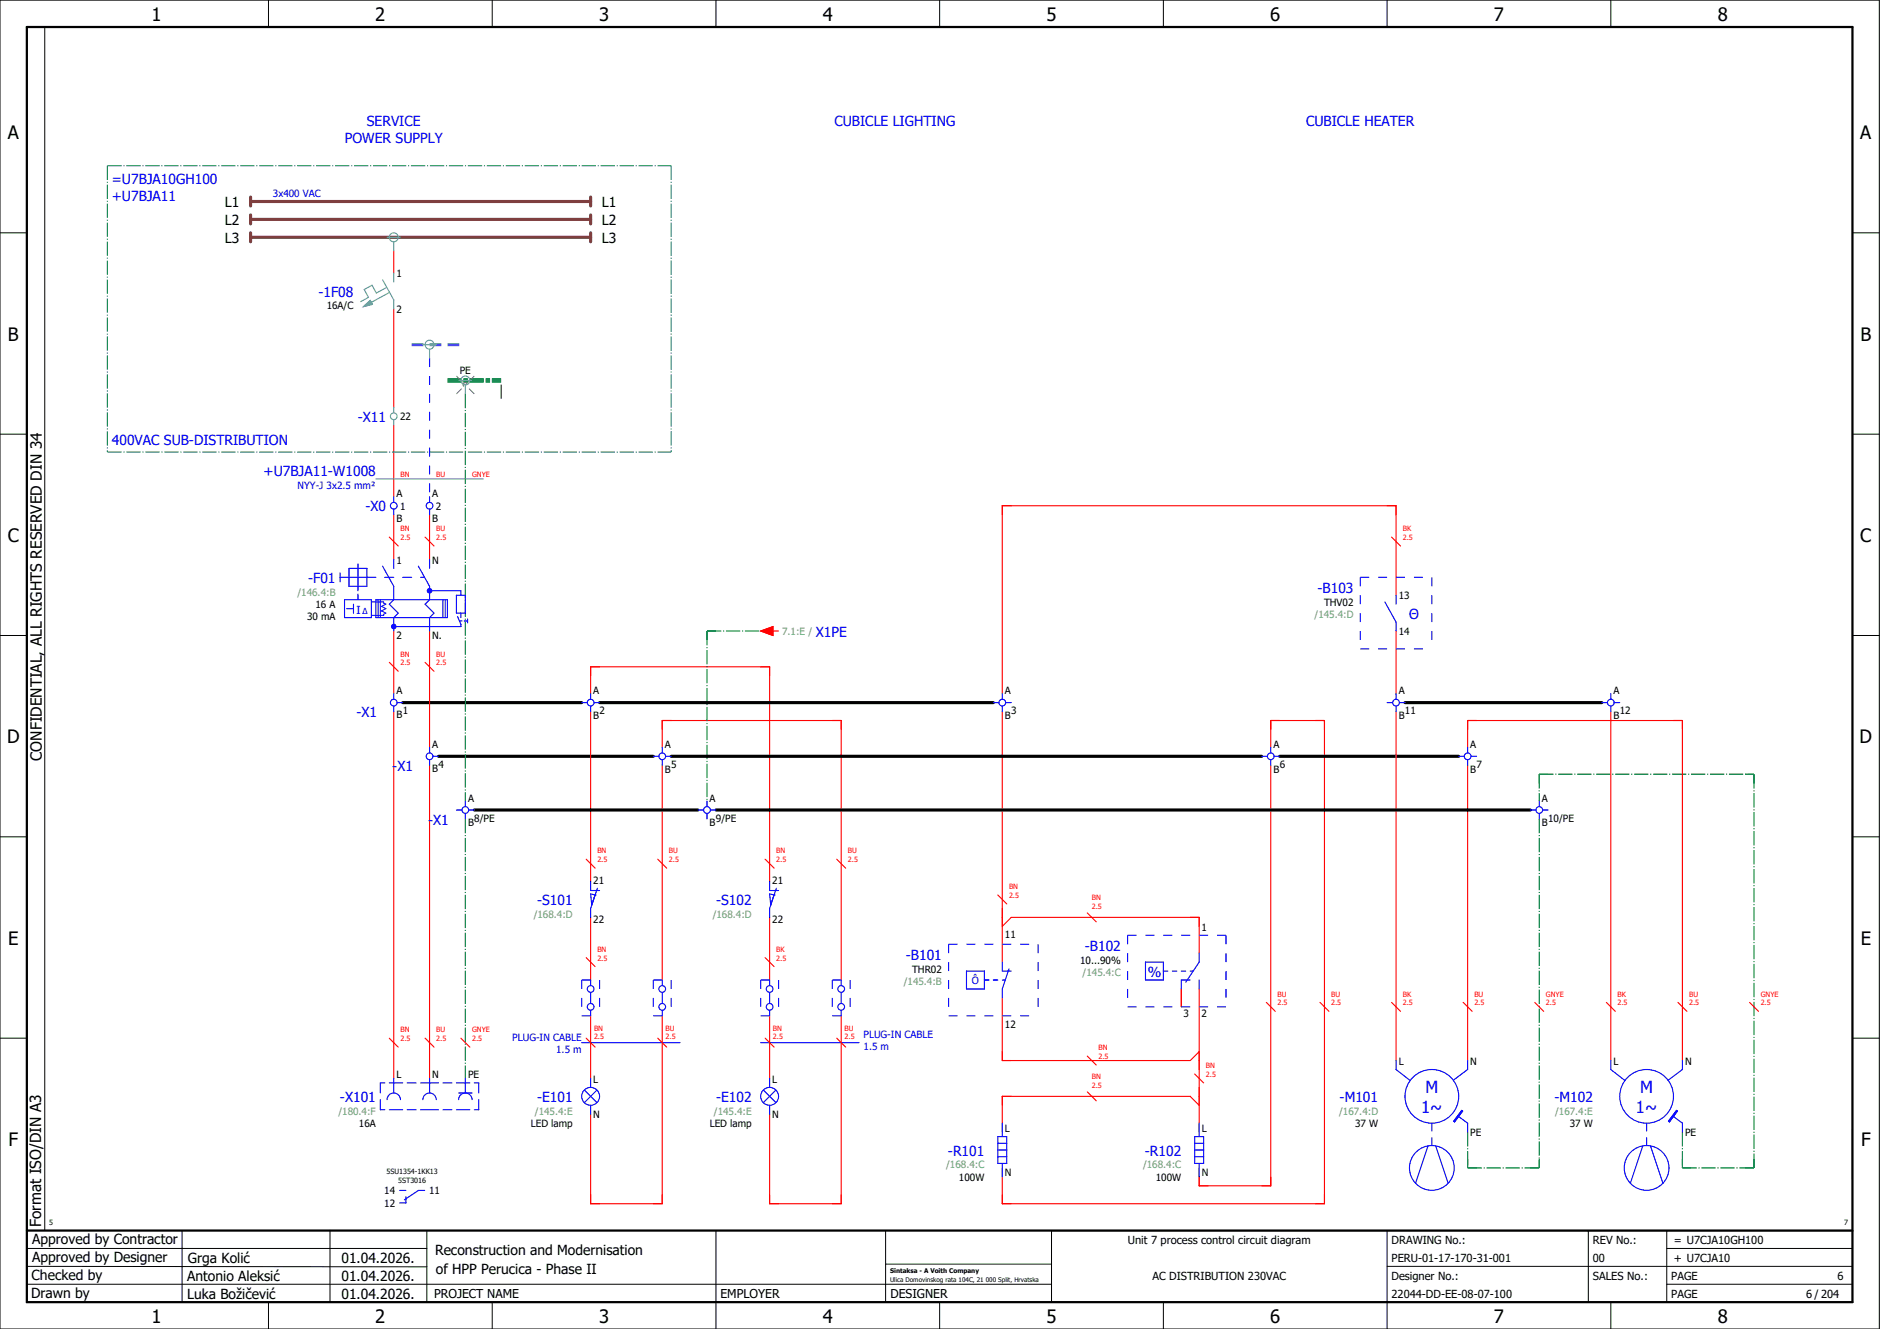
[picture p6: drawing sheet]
<svg xmlns="http://www.w3.org/2000/svg" width="420mm" height="297mm" viewBox="0 0 420 297" stroke-linecap="round" stroke-linejoin="round" font-family="sans-serif">
<g fill="none" stroke="#000" stroke-width=".22">
<path d="M0 0h420v297h-420zM10 6v269M60 0v6M110 0v6M160 0v6M210 0v6M260 0v6M310 0v6M360 0v6M0 52h6M414 52h6M0 97h6"/>
<path d="M112 86v3M414 97h6M0 142h6M414 142h6M414 176.3v87.4M0 187h6M414 187h6M0 232h6M414 232h6M6 279h89.4M40.7 275v16M73.7 274.9v16"/>
<path d="M95.4 275.1v16M160 275v22M197.9 275.1v16M310 275v22M355 275v16M372.5 279h41.5M372.5 275v16M414 275h-179v16M6 283l89.4 .1M6 287h229M60 291v6M110 291v6"/>
<path d="M197.9 282.5h37.1M210 291v6M260 291v6M310 283h104M360 291v6M372.5 287h41.5"/>
</g>
<path d="M6 6h408v285h-408zM6 275h408" fill="none" stroke="#000" stroke-width=".5"/>
<g fill="none" stroke="#f00" stroke-width=".25">
<path d="M88 56v5M88 69v22M88 95v16M88 115v10M96 115v10M311 120l2 2M312 133v-20h-88v42M88 141v14M88 159v82M96 141v26M132 155v-6h40v48M132 159v38"/>
<path d="M224 159v56M312 141v14M312 159v78M360 159v78M96 171v70M148 167v-6h40v58M148 171v48M284 167v-6h12v108h-72v-8M284 171v94h-16v-4M328 167v-6h48v76M328 171v66M131 192l2 2"/>
<path d="M147 192l2 2M187 192l2 2M131 214l2 2M132 205v14M171 214l2 2M172 205v14M223 200l2 2M224 207l2-2h42v8M243 204l2 2M131 232l2 2M132 227v14M147 232l2 2"/>
<path d="M148 227v42h-16v-20M171 232l2 2M172 227v14M187 232l2 2M188 227v42h-16v-20M224 223v14h42l2-2M243 236l2 2M264 221v4M268 221v32M283 224l2 2M295 224l2 2M311 224l2 2"/>
<path d="M327 224l2 2M343 224l2 2M243 244l2 2M267 240l2 2M268 247l-2-2h-42v8"/>
</g>
<g fill="none" stroke="#008000" stroke-width=".25" stroke-dasharray="3.2 .4 .3 .4" stroke-linecap="butt">
<path d="M104 88v91M158 141h14M158 141v38M158 141h2M158 141v2M344 173h48M344 173v6M344 173h2M344 173v2M390 173h2M392 173v88M392 173v2"/>
<path d="M104 183v58M344 183v78M328 253v8M328 259v2M344 259v2M376 253v8M376 259v2M392 259v2M328 261h16M328 261h2M342 261h2M376 261h16"/>
<path d="M376 261h2M390 261h2"/>
</g>
<path d="M90 157h40M134 157h88M314 157h44M98 169h48M150 169h132M286 169h40M106 181h50M160 181h182" fill="none" stroke="#000" stroke-width=".7"/>
<path d="M56 45h76M56 49h76M56 53h76M56 44v2M56 48v2M56 52v2M132 44v2M132 48v2M132 52v2" fill="none" stroke="#7f3f3f" stroke-width=".7"/>
<g fill="none" stroke="#00f" stroke-width=".25">
<path d="M76 129h8M76 128v2M77.5 136h1.5M78 127h4v4h-4zM80 126v6M80 132.8v1.2M88 134l-1 1 2 2-1 1M96 125v2M96 131v3l-1 1 2 2-1 1v3M96 132h7M102 133h2v4h-2zM102.7 138.8h.5"/>
<path d="M103 137v1M104.5 138.3v.9M309.5 134.5l2.5 4.5v2M312 133v2M88 155v1.3M88 157.8v1.2M88 140h15M88.8 157h1.2M130 157h1.2M132 155v1.3M132 157.8v1.2M132.7 157h1.3"/>
<path d="M222 157h1.3M224 155v1.3M224 157.8v1.2M224.8 157h1.2M96 167v1.3M96 169.8v1.2M96.8 169h1.2M146 169h1.3M148 167v1.3M148 169.8v1.2M148.8 169h1.2M282 169h1.2"/>
<path d="M284 167v1.3M284 169.8v1.2M284.7 169h1.3M132 197v2h2M133.5 198.5l-1.5 4.5v2M132 219v1.3M133 200h.1M133 200l-1-.2 .3 2.5M148 219v1.3M172 219v1.3M188 219v1.3M216 217h4v4h-4z"/>
<path d="M220 219h1M222 219h1M224 219h.6M224 215v2h2M225.5 216.5l-1.5 4.5v2M256 215h4v4h-4zM260 217h1M262 217h1M264 217h1M266 219h-2v2M266 217h.6M268 219v2"/>
<path d="M268 213v2l-3 4.5M130 233h22M132 221.8v2.5M132 225.8v1.2M148 221.8v2.5M148 225.8v1.2M170 233h22M172 221.8v2.5M172 225.8v1.2M188 221.8v2.5M188 225.8v1.2M312 237v2l3.2 2.5"/>
<path d="M328 237v2l-3.2 2.4M130.6 243.6l2.8 2.8M132 241v2M132 247v2M133.4 243.6l-2.8 2.8M170.6 243.6l2.8 2.8M172 241v2M172 247v2M173.4 243.6l-2.8 2.8M223 257h2M223 254h2v6h-2zM223 255.5h2"/>
<path d="M223 258.5h2M224 251v3M267 257h2M267 254h2v6h-2zM267 255.5h2M267 258.5h2M268 251v3M319.1 256.1l-2.7 8.4M320 251v1.8M320 254.3v1.7M320.9 256.1l2.7 8.4M325.8 249.4l2.2 1.6v2"/>
<path d="M326.7 248.2l.2 .1-1.8 2.4-.2-.1zM224 260v3M268 260v3"/>
<circle cx="88" cy="157" r=".75"/>
<circle cx="132" cy="157" r=".75"/>
<circle cx="224" cy="157" r=".75"/>
<circle cx="96" cy="169" r=".75"/>
<circle cx="148" cy="169" r=".75"/>
<circle cx="284" cy="169" r=".75"/>
<circle cx="132" cy="221" r=".75"/>
<circle cx="132" cy="225" r=".75"/>
<circle cx="148" cy="221" r=".75"/>
<circle cx="148" cy="225" r=".75"/>
<circle cx="172" cy="221" r=".75"/>
<circle cx="172" cy="225" r=".75"/>
<circle cx="188" cy="221" r=".75"/>
<circle cx="188" cy="225" r=".75"/>
<circle cx="132" cy="245" r="2"/>
<circle cx="172" cy="245" r="2"/>
<circle cx="320" cy="245" r="6"/>
<circle cx="320" cy="261" r="5"/>
</g>
<g fill="none" stroke="#00f" stroke-width=".25" stroke-dasharray="2 2" stroke-linecap="butt">
<path d="M96 80v31M304 129h16M304 129v16M320 129v16M304 145h16M130 219h4M130 219v8M134 219v8M146 219h4M146 219v8M150 219v8M170 219h4"/>
<path d="M170 219v8M174 219v8M186 219h4M186 219v8M190 219v8M212 211h20M212 211v16M232 211v16M252 209h22M252 209v16M274 209v16M130 227h4"/>
<path d="M146 227h4M170 227h4M186 227h4M212 227h20M252 225h22"/>
</g>
<path d="M92 77h12" fill="none" stroke="#00bfff" stroke-width=".7" stroke-dasharray="2.6 1.4" stroke-linecap="butt"/>
<path d="M100 85h12" fill="none" stroke="#008000" stroke-width="1" stroke-dasharray="3.2 .4 1 .4" stroke-linecap="butt"/>
<g fill="none" stroke="#767676" stroke-width=".22" stroke-dasharray="2 2" stroke-linecap="butt">
<path d="M102 84l4 4M106 84l-4 4"/>
<circle cx="104" cy="86" r=".5"/>
</g>
<path d="M24 37h126M24 37v64M150 37v64M24 101h126" fill="none" stroke="#007f7f" stroke-width=".25" stroke-dasharray="3.2 .4 .3 .4" stroke-linecap="butt"/>
<g fill="none" stroke="#52a5a5" stroke-width=".25">
<path d="M86.5 53h3M88 54v2M81.2 68.5l1.5-1.4 .5 .9zM85.5 62.5l2.5 4.5v2M86.4 64.2l-2.3 1.3-1-1.8-1.7 1 1 1.8-1.8 .9M87.1 65.3l-4.1 2.3M88 61v2M94.5 77h3M96 78v2M88 91v1.3M88 93.8v1.2M102.5 85h3"/>
<path d="M104 86v2"/>
<circle cx="88" cy="53" r="1"/>
<circle cx="96" cy="77" r="1"/>
<circle cx="88" cy="93" r=".75"/>
<circle cx="104" cy="85" r="1"/>
</g>
<path d="M81.2 68.5l1.5-1.4 .5 .9z" fill="#52a5a5" stroke="#52a5a5" stroke-width=".22"/>
<path d="M326.7 248.2l.2 .1-1.8 2.4-.2-.1z" fill="#00f" stroke="#00f" stroke-width=".22"/>
<path d="M84.5 134v4M85.8 134.5v.3l.4 .2-.9 .5 .9 .5-.9 .5M86.2 137l-.4 .3M99 134v4M99.5 134v4" fill="none" stroke="#00f" stroke-width=".22"/>
<circle cx="96" cy="132" r=".63" fill="#00f"/>
<path d="M83 134.5h2.8M85.3 136.5l.9 .5" fill="none" stroke="#00f" stroke-width=".22"/>
<path d="M77 134h6v4h-6zM85.5 126.5l2.5 4.5v3M86 129h2M93.5 126.5l2.5 4.5M102.3 137.8l.7 1.7" fill="none" stroke="#00f" stroke-width=".25"/>
<circle cx="88" cy="140" r=".62" fill="#00f"/>
<g fill="none" stroke="#00f" stroke-width=".25">
<path d="M88 111v1.3M88 113.8v1.2M96 111v1.3M96 113.8v1.2M79 135v2M84 134h16v4h-16zM88 125v2M88 138v3M90 129h2M94 129h.9M103 132v1M103 139.5v.5"/>
<path d="M103.7 138.8h.8M310 157h1.3M312 155v1.3M312 157.8v1.2M312.7 157h1.3M358 157h1.3M360 155v1.3M360 157.8v1.2M360.8 157h1.2M104 179v1.3M158 179v1.3M326 169h1.3"/>
<path d="M328 167v1.3M328 169.8v1.2M328.8 169h1.2M344 179v1.3M102 181h1.2M104 181.8v1.2M104.7 181h1.3M156 181h1.2M158 181.8v1.2M158.7 181h1.3M172 197v2h2M173.5 198.5l-1.5 4.5v2"/>
<path d="M342 181h1.2M344 181.8v1.2M344.7 181h1.3M173 200h.1M173 200l-1-.2 .3 2.5M360 237v2l3.2 2.5M376 237v2l-3.2 2.4M85 245.8v2.2h1M86 242h-1v2.3M86.5 245.8a1.5 1.5 0 0 1 1.5-1.5 1.5 1.5 0 0 1 1.5 1.5M87 248h3M87 242h3"/>
<path d="M88 241v3.3M91 248h2M91 242h2M94 248h4M94 242h4M94.5 245.8a1.5 1.5 0 0 1 1.5-1.5 1.5 1.5 0 0 1 1.5 1.5M96 241v3.3M99 248h2M99 242h2M102 248h3M102 242h3M102.5 245.8a1.5 1.5 0 0 1 1.5-1.5 1.5 1.5 0 0 1 1.5 1.5"/>
<path d="M102.5 244.3h3M104 241v3.3M106 242h1v2.3M107 245.8v2.2h-1M367.1 256.1l-2.7 8.4M368 251v1.8M368 254.3v1.7M368.9 256.1l2.7 8.4M373.8 249.4l2.2 1.6v2M374.7 248.2l.2 .1-1.8 2.4-.2-.1zM89.3 266.1h1.4M90.7 267.5v1.4h-1.4"/>
<path d="M94.9 266.1h-1.4l-3.1 2.1"/>
<circle cx="88" cy="113" r=".75"/>
<circle cx="96" cy="113" r=".75"/>
<circle cx="312" cy="157" r=".75"/>
<circle cx="360" cy="157" r=".75"/>
<circle cx="328" cy="169" r=".75"/>
<circle cx="104" cy="181" r=".75"/>
<circle cx="158" cy="181" r=".75"/>
<circle cx="344" cy="181" r=".75"/>
<circle cx="368" cy="245" r="6"/>
<circle cx="368" cy="261" r="5"/>
</g>
<path d="M85 134v4M85.8 137.3v.2h-2.8" fill="none" stroke="#00f" stroke-width=".22"/>
<g fill="none" stroke="#f00" stroke-width=".25">
<path d="M87 120l2 2M95 120l2 2M87 148l2 2M95 148l2 2M170 141l2.7-1v2zM172.7 141h1.3M171 192l2 2M87 232l2 2M95 232l2 2M103 232l2 2M359 224l2 2M375 224l2 2"/>
<path d="M391 224l2 2"/>
</g>
<path d="M374.7 248.2l.2 .1-1.8 2.4-.2-.1z" fill="#00f" stroke="#00f" stroke-width=".22"/>
<path d="M84 107h24" fill="none" stroke="#52a5a5" stroke-width=".25"/>
<path d="M170 141l2.7-1v2z" fill="#f00" stroke="#f00" stroke-width=".22"/>
<g font-size="4.1">
<text x="33.9" y="4.7">1</text>
<text x="83.9" y="4.7">2</text>
<text x="133.9" y="4.7">3</text>
<text x="183.9" y="4.7">4</text>
<text x="233.9" y="4.7">5</text>
<text x="283.9" y="4.7">6</text>
<text x="333.9" y="4.7">7</text>
<text x="383.9" y="4.7">8</text>
<text x="1.8" y="31.2">A</text>
<text x="415.8" y="31.2">A</text>
<text x="1.8" y="76.2">B</text>
<text x="415.8" y="76.2">B</text>
<text x="1.8" y="121.2">C</text>
<text x="415.8" y="121.2">C</text>
<text x="1.6" y="166.2">D</text>
<text x="415.6" y="166.2">D</text>
<text x="1.8" y="211.2">E</text>
<text x="415.8" y="211.2">E</text>
<text x="1.9" y="256.2">F</text>
<text x="415.9" y="256.2">F</text>
<text x="33.9" y="295.7">1</text>
<text x="83.9" y="295.7">2</text>
<text x="133.9" y="295.7">3</text>
<text x="183.9" y="295.7">4</text>
<text x="233.9" y="295.7">5</text>
<text x="283.9" y="295.7">6</text>
<text x="333.9" y="295.7">7</text>
<text x="383.9" y="295.7">8</text>
</g>
<g font-size="3.7" fill="#00f">
<text x="318.6" y="244.3">M</text>
<text x="366.6" y="244.3">M</text>
<text x="317.6" y="248.8">1~</text>
<text x="365.6" y="248.8">1~</text>
</g>
<g font-size="3.4">
<text x="9.4" y="170" transform="rotate(-90 9.4 170)">CONFIDENTIAL, ALL RIGHTS RESERVED DIN 34</text>
<text x="9.2" y="274.3" transform="rotate(-90 9.2 274.3)">Format ISO/DIN A3</text>
</g>
<g font-size="3.1" fill="#00f">
<text x="82" y="28.1">SERVICE</text>
<text x="186.5" y="28.1">CUBICLE LIGHTING</text>
<text x="291.9" y="28.1">CUBICLE HEATER</text>
<text x="77.1" y="31.9">POWER SUPPLY</text>
<text x="25" y="41.1">=U7BJA10GH100</text>
<text x="25" y="44.9">+U7BJA11</text>
<text x="71.2" y="66.3">-1F08</text>
<text x="80" y="94.3">-X11</text>
<text x="25" y="99.4">400VAC SUB-DISTRIBUTION</text>
<text x="58.9" y="106.4">+U7BJA11-W1008</text>
<text x="81.7" y="114.3">-X0</text>
<text x="68.9" y="130.3">-F01</text>
<text x="294.5" y="132.6">-B103</text>
<text x="182.3" y="142.3">X1PE</text>
<text x="314.9" y="138.3">Θ</text>
<text x="79.7" y="160.3">-X1</text>
<text x="87.7" y="172.3">-X1</text>
<text x="95.7" y="184.3">-X1</text>
<text x="120.1" y="202.3">-S101</text>
<text x="160.1" y="202.3">-S102</text>
<text x="202.5" y="214.6">-B101</text>
<text x="242.5" y="212.6">-B102</text>
<text x="256.5" y="218.4">%</text>
<text x="76" y="246.3">-X101</text>
<text x="120" y="246.3">-E101</text>
<text x="160" y="246.3">-E102</text>
<text x="299.4" y="246.3">-M101</text>
<text x="347.4" y="246.3">-M102</text>
<text x="211.9" y="258.3">-R101</text>
<text x="255.9" y="258.3">-R102</text>
</g>
<g font-size="3.1">
<text x="50.3" y="46.3">L1</text>
<text x="134.5" y="46.3">L1</text>
<text x="50.3" y="50.3">L2</text>
<text x="134.5" y="50.3">L2</text>
<text x="50.3" y="54.3">L3</text>
<text x="134.5" y="54.3">L3</text>
<text x="7.2" y="278.1">Approved by Contractor</text>
<text x="97.2" y="280.5">Reconstruction and Modernisation</text>
<text x="7.1" y="286.1">Checked by</text>
<text x="7.2" y="282.1">Approved by Designer</text>
<text x="41.8" y="286.2">Antonio Aleksić</text>
<text x="42" y="282.3">Grga Kolić</text>
<text x="76.3" y="282.3">01.04.2026.</text>
<text x="76.3" y="286.3">01.04.2026.</text>
<text x="97.4" y="284.8">of HPP Perucica - Phase II</text>
<text x="6.9" y="290">Drawn by</text>
<text x="41.8" y="290.3">Luka Božičević</text>
<text x="76.3" y="290.3">01.04.2026.</text>
</g>
<g font-size="2.7">
<text x="97" y="290.1">PROJECT NAME</text>
<text x="161" y="290.1">EMPLOYER</text>
<text x="199" y="290.1">DESIGNER</text>
</g>
<text font-size="2.5" fill="#00f" x="79.7" y="137.2">I</text>
<g font-size="2.5">
<text x="252" y="278">Unit 7 process control circuit diagram</text>
<text x="311" y="278">DRAWING No.:</text>
<text x="356" y="278">REV No.:</text>
<text x="374.1" y="278">= U7CJA10GH100</text>
<text x="257.6" y="286">AC DISTRIBUTION 230VAC</text>
<text x="311" y="286">Designer No.:</text>
<text x="311" y="282">PERU-01-17-170-31-001</text>
<text x="356" y="286">SALES No.:</text>
<text x="356" y="282">00</text>
<text x="373.5" y="286">PAGE</text>
<text x="374.1" y="282.1">+ U7CJA10</text>
<text x="410.6" y="286">6</text>
<text x="311" y="290">22044-DD-EE-08-07-100</text>
<text x="373.5" y="290">PAGE</text>
<text x="403.6" y="290">6 / 204</text>
</g>
<g font-size="2.2" fill="#00f">
<text x="61" y="44">3x400 VAC</text>
<text x="66.5" y="109.3">NYY-J 3x2.5 mm²</text>
<text x="217.2" y="219.9">Ô</text>
<text x="114.5" y="232.6">PLUG-IN CABLE</text>
<text x="193" y="231.9">PLUG-IN CABLE</text>
<text x="124.3" y="235.3">1.5 m</text>
<text x="193" y="234.6">1.5 m</text>
</g>
<g font-size="2.2">
<text x="88.6" y="62">1</text>
<text x="73" y="69.2">16A/C</text>
<text x="88.6" y="69.9">2</text>
<text x="102.8" y="83.6">PE</text>
<text x="89.4" y="93.9">22</text>
<text x="88.6" y="111.2">A</text>
<text x="89.4" y="113.9">1</text>
<text x="96.6" y="111.2">A</text>
<text x="97.4" y="113.9">2</text>
<text x="88.6" y="116.7">B</text>
<text x="96.6" y="116.7">B</text>
<text x="88.6" y="126">1</text>
<text x="96.6" y="126">N</text>
<text x="70.5" y="135.8">16 A</text>
<text x="295.9" y="135.5">THV02</text>
<text x="312.6" y="134">13</text>
<text x="68.6" y="138.5">30 mA</text>
<text x="88.6" y="142.9">2</text>
<text x="96.6" y="142.9">N.</text>
<text x="312.6" y="141.9">14</text>
<text x="88.6" y="155.2">A</text>
<text x="132.6" y="155.2">A</text>
<text x="224.6" y="155.2">A</text>
<text x="312.6" y="155.2">A</text>
<text x="360.6" y="155.2">A</text>
<text x="88.6" y="160.6">B</text>
<text x="90" y="159.7">1</text>
<text x="132.6" y="160.7">B</text>
<text x="134" y="159.7">2</text>
<text x="224.6" y="160.7">B</text>
<text x="226" y="159.7">3</text>
<text x="312.6" y="160.7">B</text>
<text x="314" y="159.7">11</text>
<text x="360.6" y="160.7">B</text>
<text x="362" y="159.7">12</text>
<text x="96.6" y="167.2">A</text>
<text x="148.6" y="167.2">A</text>
<text x="284.6" y="167.2">A</text>
<text x="328.6" y="167.2">A</text>
<text x="96.6" y="172.6">B</text>
<text x="98" y="171.7">4</text>
<text x="148.6" y="172.7">B</text>
<text x="150" y="171.7">5</text>
<text x="284.6" y="172.7">B</text>
<text x="286" y="171.7">6</text>
<text x="328.6" y="172.7">B</text>
<text x="330" y="171.7">7</text>
<text x="104.6" y="179.2">A</text>
<text x="158.6" y="179.2">A</text>
<text x="344.6" y="179.2">A</text>
<text x="104.6" y="184.7">B</text>
<text x="106" y="183.7">8/PE</text>
<text x="158.6" y="184.7">B</text>
<text x="160" y="183.7">9/PE</text>
<text x="344.6" y="184.7">B</text>
<text x="346" y="183.7">10/PE</text>
<text x="132.6" y="197.6">21</text>
<text x="172.6" y="197.6">21</text>
<text x="132.6" y="206.3">22</text>
<text x="172.6" y="206.3">22</text>
<text x="224.6" y="209.6">11</text>
<text x="268.5" y="208.1">1</text>
<text x="241.4" y="215.5">10...90%</text>
<text x="203.9" y="217.5">THR02</text>
<text x="264.5" y="227.3">3</text>
<text x="268.5" y="227.3">2</text>
<text x="224.6" y="229.8">12</text>
<text x="312.6" y="238">L</text>
<text x="328.6" y="238">N</text>
<text x="360.6" y="238">L</text>
<text x="376.6" y="238">N</text>
<text x="88.6" y="241">L</text>
<text x="96.6" y="241">N</text>
<text x="104.6" y="241">PE</text>
<text x="132.6" y="242">L</text>
<text x="172.6" y="242">L</text>
<text x="80.2" y="251.9">16A</text>
<text x="118.6" y="251.9">LED lamp</text>
<text x="132.6" y="249.9">N</text>
<text x="158.6" y="251.9">LED lamp</text>
<text x="172.6" y="249.9">N</text>
<text x="302.8" y="251.9">37 W</text>
<text x="350.8" y="251.9">37 W</text>
<text x="224.6" y="253">L</text>
<text x="268.6" y="253">L</text>
<text x="328.6" y="253.9">PE</text>
<text x="376.6" y="253.9">PE</text>
<text x="214.3" y="263.9">100W</text>
<text x="224.6" y="262.9">N</text>
<text x="258.3" y="263.9">100W</text>
<text x="268.6" y="262.9">N</text>
<text x="85.9" y="269.8">12</text>
<text x="85.9" y="267">14</text>
<text x="95.9" y="267">11</text>
</g>
<g font-size="2.2" fill="#7ca552">
<text x="66.5" y="133.1">/146.4:B</text>
<text x="174.8" y="141.9">7.1:E /</text>
<text x="293.8" y="138.2">/145.4:D</text>
<text x="119.3" y="205.2">/168.4:D</text>
<text x="159.3" y="205.2">/168.4:D</text>
<text x="202" y="220.2">/145.4:B</text>
<text x="242" y="218.2">/145.4:C</text>
<text x="75.6" y="249.2">/180.4:F</text>
<text x="119.5" y="249.2">/145.4:E</text>
<text x="159.5" y="249.2">/145.4:E</text>
<text x="299.3" y="249.2">/167.4:D</text>
<text x="347.5" y="249.2">/167.4:E</text>
<text x="211.5" y="261.2">/168.4:C</text>
<text x="255.5" y="261.2">/168.4:C</text>
</g>
<text font-size="1.9" fill="#00f" x="81" y="137.2">Δ</text>
<g font-size="1.6" fill="#f00">
<text x="89.5" y="106.5">BN</text>
<text x="97.5" y="106.5">BU</text>
<text x="105.5" y="106.5">GNYE</text>
<text x="89.5" y="118.8">BN</text>
<text x="97.5" y="118.8">BU</text>
<text x="313.5" y="118.8">BK</text>
<text x="89.5" y="120.7">2.5</text>
<text x="97.5" y="120.7">2.5</text>
<text x="313.5" y="120.7">2.5</text>
<text x="89.5" y="148.7">2.5</text>
<text x="89.5" y="146.8">BN</text>
<text x="97.5" y="148.7">2.5</text>
<text x="97.5" y="146.8">BU</text>
<text x="133.5" y="190.8">BN</text>
<text x="149.5" y="190.8">BU</text>
<text x="173.5" y="190.8">BN</text>
<text x="189.5" y="190.8">BU</text>
<text x="133.5" y="192.7">2.5</text>
<text x="149.5" y="192.7">2.5</text>
<text x="173.5" y="192.7">2.5</text>
<text x="189.5" y="192.7">2.5</text>
<text x="225.5" y="200.7">2.5</text>
<text x="225.5" y="198.8">BN</text>
<text x="244" y="203.2">2.5</text>
<text x="244" y="201.3">BN</text>
<text x="133.5" y="214.7">2.5</text>
<text x="133.5" y="212.8">BN</text>
<text x="173.5" y="214.7">2.5</text>
<text x="173.5" y="212.8">BK</text>
<text x="285.5" y="224.7">2.5</text>
<text x="285.5" y="222.8">BU</text>
<text x="297.5" y="224.7">2.5</text>
<text x="297.5" y="222.8">BU</text>
<text x="313.5" y="224.7">2.5</text>
<text x="313.5" y="222.8">BK</text>
<text x="329.5" y="224.7">2.5</text>
<text x="329.5" y="222.8">BU</text>
<text x="345.5" y="224.7">2.5</text>
<text x="345.5" y="222.8">GNYE</text>
<text x="361.5" y="224.7">2.5</text>
<text x="361.5" y="222.8">BK</text>
<text x="377.5" y="224.7">2.5</text>
<text x="377.5" y="222.8">BU</text>
<text x="393.5" y="224.7">2.5</text>
<text x="393.5" y="222.8">GNYE</text>
<text x="89.5" y="232.7">2.5</text>
<text x="89.5" y="230.8">BN</text>
<text x="97.5" y="232.7">2.5</text>
<text x="97.5" y="230.8">BU</text>
<text x="105.5" y="232.7">2.5</text>
<text x="105.5" y="230.8">GNYE</text>
<text x="132.8" y="232.3">2.5</text>
<text x="132.8" y="230.3">BN</text>
<text x="148.8" y="232.3">2.5</text>
<text x="148.8" y="230.3">BU</text>
<text x="172.8" y="232.3">2.5</text>
<text x="172.8" y="230.3">BN</text>
<text x="188.8" y="232.3">2.5</text>
<text x="188.8" y="230.3">BU</text>
<text x="245.5" y="236.7">2.5</text>
<text x="245.5" y="234.8">BN</text>
<text x="269.5" y="238.8">BN</text>
<text x="244" y="243.2">2.5</text>
<text x="244" y="241.3">BN</text>
<text x="269.5" y="240.7">2.5</text>
</g>
<g font-size="1.6">
<text x="86.4" y="262.4">5SU1354-1KK13</text>
<text x="89" y="264.4">5ST3016</text>
<text x="11" y="273.7">5</text>
<text x="412.1" y="273.7">7</text>
</g>
<g font-size="1.4">
<text x="198.9" y="284.4">Sintaksa - A Voith Company</text>
<text x="198.9" y="286.4">Ulica Domovinskog rata 104C, 21 000 Split, Hrvatska</text>
</g>
</svg>
